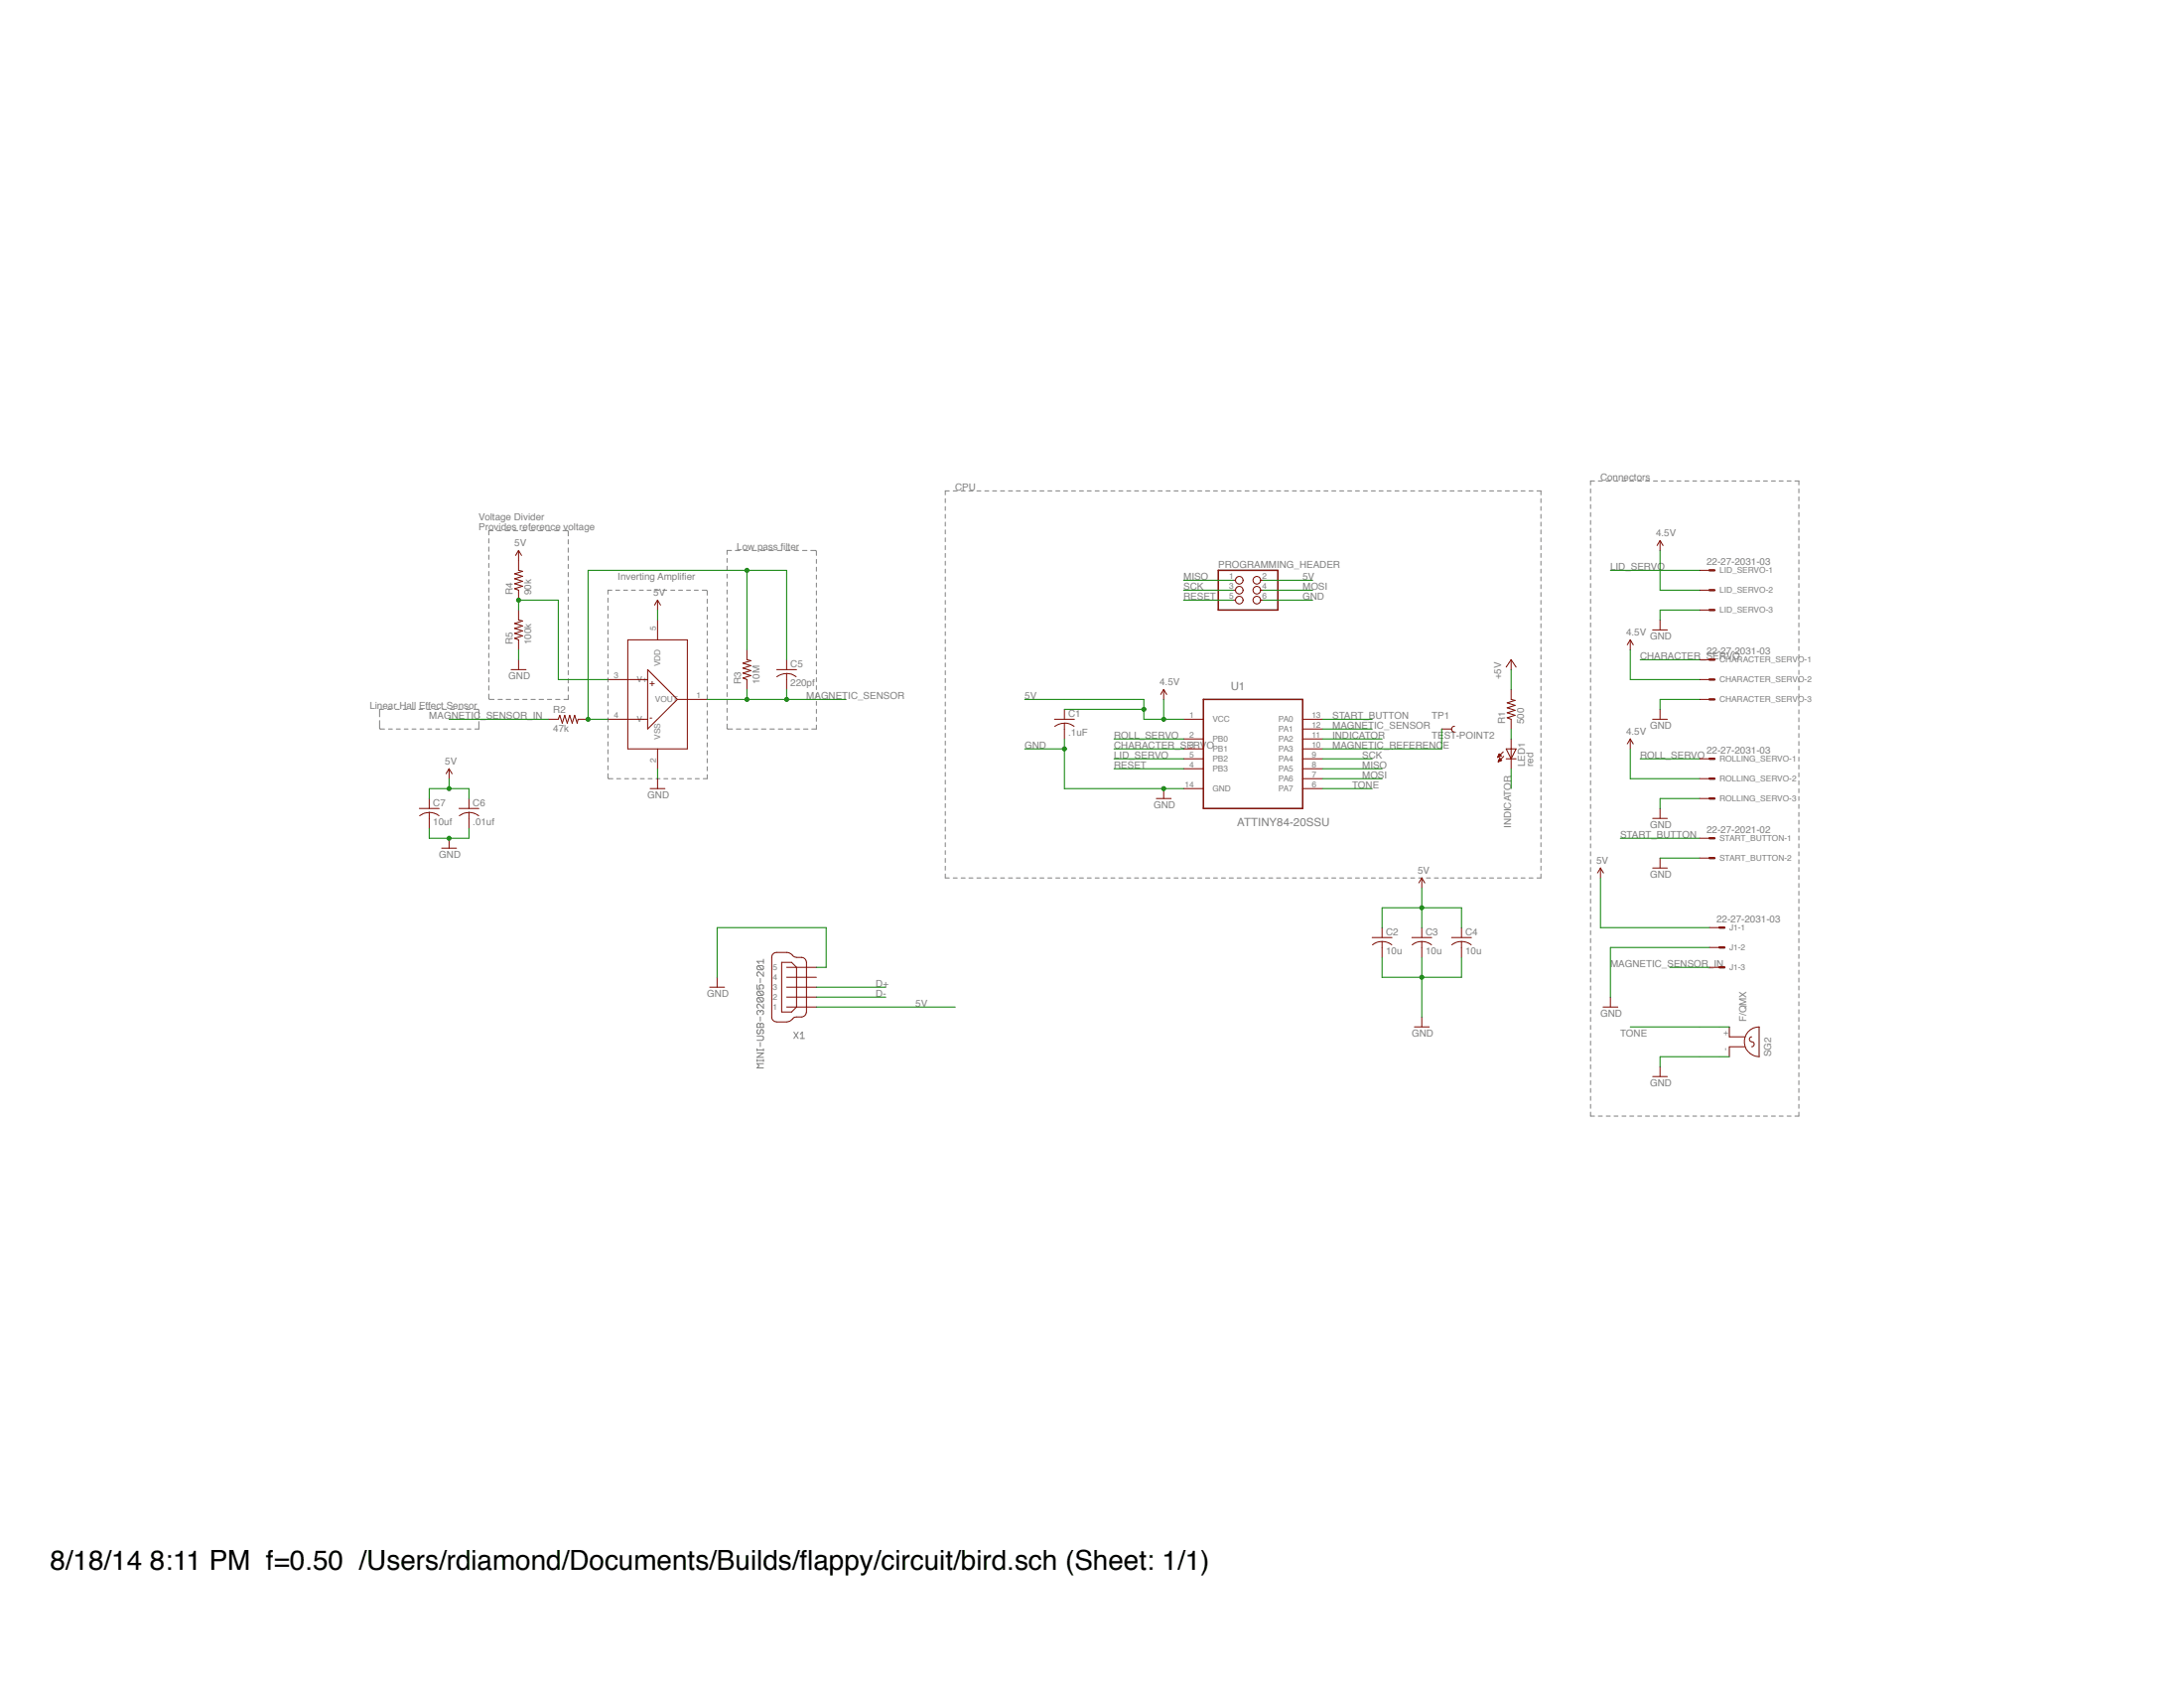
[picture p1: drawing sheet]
<svg xmlns="http://www.w3.org/2000/svg" width="279mm" height="216mm" viewBox="0 0 279 216" stroke-linecap="round" stroke-linejoin="round" font-family="sans-serif">
<g fill="none" stroke="#808080" stroke-width=".13">
<path d="M62.5 68.9v.6M62.5 70v.5M62.5 71v.5M62.5 72.1v.5M62.5 73.1v.5M62.5 74.1v.6M62.5 75.2v.5M62.5 76.2v.6M62.5 77.3v.5M62.5 78.3v.6M62.5 79.4v.5M63.1 67.9h-.6v.5"/>
<path d="M63.6 67.9h.5M64.6 67.9h.6M65.7 67.9h.5M66.7 67.9h.6M67.8 67.9h.6M68.8 67.9h.6M69.9 67.9h.5M71 67.9h.5M72 67.9h.6l.1 .6M72.7 69v.6M72.7 70.1v.5M72.7 71.1v.6"/>
<path d="M72.7 72.2v.5M72.7 73.2v.6M72.7 74.3v.5M72.7 75.3v.6M72.7 76.4v.5M72.7 77.4v.5M72.7 78.4v.6M72.7 79.5v.5M77.8 76.5v.5M77.8 77.5v.5M77.8 78.6v.5M77.8 79.6v.5"/>
<path d="M78.3 75.5h-.5v.5M78.8 75.5h.5M79.8 75.5h.5M80.8 75.5h.5M81.8 75.5h.5M82.8 75.5h.5M83.8 75.5h.5M84.8 75.5h.5M85.8 75.5h.5M86.8 75.5h.5M87.8 75.5h.5M88.8 75.5h.5"/>
<path d="M89.8 75.5h.6l.1 .6M90.5 76.6v.6M90.5 77.6v.6M90.5 78.7v.5M90.5 79.7v.5M93 71.4v.5M93 72.4v.5M93 73.4v.5M93 74.4v.6M93 75.5v.5M93 76.5v.5M93 77.5v.5"/>
<path d="M93 78.5v.5M93 79.5v.5M93.6 70.4h-.6v.5M94.1 70.4h.5M95.1 70.4h.6M96.2 70.4h.6M97.3 70.4h.6M98.4 70.4h.5M99.4 70.4h.6M100.5 70.4h.6M101.6 70.4h.6M102.7 70.4h.5"/>
<path d="M103.7 70.4h.7v.6M104.4 71.5v.6M104.4 72.5v.6M104.4 73.6v.5M104.4 74.6v.5M104.4 75.6v.5M104.4 76.6v.5M104.4 77.6v.5M104.4 78.6v.5M104.4 79.6v.5M120.9 63.8v.5M120.9 64.8v.5"/>
<path d="M120.9 65.8v.5M120.9 66.8v.5M120.9 67.8v.5M120.9 68.8v.5M120.9 69.8v.5M120.9 70.8v.5M120.9 71.8v.5M120.9 72.8v.5M120.9 73.8v.5M120.9 74.8v.5M120.9 75.8v.5M120.9 76.8v.5"/>
<path d="M120.9 77.8v.5M120.9 78.8v.5M120.9 79.8v.5M121.4 62.8h-.5v.5M121.9 62.8h.6M123 62.8h.5M124 62.8h.5M125 62.8h.5M126 62.8h.5M127 62.8h.5M128 62.8h.5M129 62.8h.5"/>
<path d="M130 62.8h.5M131 62.8h.5M132 62.8h.6M133 62.8h.5M134.1 62.8h.5M135.1 62.8h.5M136.1 62.8h.5M137.1 62.8h.5M138.1 62.8h.5M139.1 62.8h.5M140.1 62.8h.5M141.1 62.8h.5"/>
<path d="M142.1 62.8h.5M143.1 62.8h.5M144.2 62.8h.5M145.1 62.8h.6M146.2 62.8h.5M147.2 62.8h.5M148.2 62.8h.5M149.2 62.8h.5M150.2 62.8h.5M151.2 62.8h.5M152.2 62.8h.5M153.2 62.8h.5"/>
<path d="M154.2 62.8h.6M155.2 62.8h.5M156.3 62.8h.5M157.3 62.8h.5M158.3 62.8h.5M159.3 62.8h.5M160.3 62.8h.5M161.3 62.8h.5M162.3 62.8h.5M163.3 62.8h.5M164.3 62.8h.5M165.3 62.8h.5"/>
<path d="M166.3 62.8h.6M167.3 62.8h.6M168.4 62.8h.5M169.4 62.8h.5M170.4 62.8h.5M171.4 62.8h.5M172.4 62.8h.5M173.4 62.8h.5M174.4 62.8h.5M175.4 62.8h.5M176.4 62.8h.5M177.4 62.8h.6"/>
<path d="M178.5 62.8h.5M179.5 62.8h.5M180.5 62.8h.5M181.5 62.8h.5M182.5 62.8h.5M183.5 62.8h.5M184.5 62.8h.5M185.5 62.8h.5M186.5 62.8h.5M187.5 62.8h.5M188.5 62.8h.5M189.6 62.8h.5"/>
<path d="M190.6 62.8h.5M191.6 62.8h.5M192.6 62.8h.5M193.6 62.8h.5M194.6 62.8h.5M195.6 62.8h.5M196.6 62.8h.5v.5M197.1 63.8v.5M197.1 64.8v.5M197.1 65.8v.5M197.1 66.8v.5M197.1 67.8v.5"/>
<path d="M197.1 68.8v.5M197.1 69.8v.5M197.1 70.8v.5M197.1 71.8v.5M197.1 72.8v.5M197.1 73.8v.5M197.1 74.8v.5M197.1 75.8v.5M197.1 76.8v.5M197.1 77.8v.5M197.1 78.8v.5M197.1 79.8v.5"/>
<path d="M203.5 62.5v.5M203.5 63.5v.6M203.5 64.5v.6M203.5 65.6v.5M203.5 66.6v.5M203.5 67.6v.5M203.5 68.6v.5M203.5 69.6v.5M203.5 70.6v.5M203.5 71.6v.5M203.5 72.6v.5M203.5 73.6v.5"/>
<path d="M203.5 74.6v.5M203.5 75.7v.5M203.5 76.6v.6M203.5 77.7v.5M203.5 78.7v.5M203.5 79.7v.5M204 61.5h-.5v.5M204.5 61.5h.5M205.5 61.5h.5M206.5 61.5h.5M207.5 61.5h.5M208.5 61.5h.5"/>
<path d="M209.5 61.5h.5M210.5 61.5h.5M211.5 61.5h.5M212.5 61.5h.5M213.5 61.5h.5M214.5 61.5h.5M215.5 61.5h.6M216.6 61.5h.4M217.6 61.5h.5M218.6 61.5h.5M219.6 61.5h.5M220.6 61.5h.5"/>
<path d="M221.6 61.5h.5M222.6 61.5h.5M223.6 61.5h.5M224.6 61.5h.5M225.6 61.5h.5M226.6 61.5h.5M227.6 61.5h.5M228.6 61.5h.5M229.6 61.5h.5v.5M230.1 62.5v.5M230.1 63.5v.6M230.1 64.5v.6"/>
<path d="M230.1 65.6v.5M230.1 66.6v.5M230.1 67.6v.5M230.1 68.6v.5M230.1 69.6v.5M230.1 70.6v.5M230.1 71.6v.5M230.1 72.6v.5M230.1 73.6v.5M230.1 74.6v.5M230.1 75.7v.5M230.1 76.6v.6"/>
<path d="M230.1 77.7v.5M230.1 78.7v.5M230.1 79.7v.5M48.6 92.2v1h.6M49.1 90.7h-.5v1M49.6 90.7h.5M49.7 93.2h.5M50.6 90.7h.5M50.7 93.2h.5M51.6 90.7h.5M51.7 93.2h.5M52.6 90.7h.5"/>
<path d="M52.7 93.2h.5M53.6 90.7h.5M53.7 93.2h.5M54.6 90.7h.5M54.7 93.2h.5M55.6 90.7h.5M55.7 93.2h.5M56.6 90.7h.5M56.7 93.2h.5M57.6 90.7h.5M57.7 93.2h.5M58.6 90.7h.5"/>
<path d="M58.7 93.2h.6M59.6 90.7h.5M59.8 93.2h.4M60.6 90.7l.6 .1 .1 1M61.3 92.3v.9h-.5M62.5 88.8l.1 .6 .6 .1M62.5 80.4v.5M62.5 81.5v.5M62.5 82.5v.5M62.5 83.6v.5M62.5 84.6v.5M62.5 85.6v.6"/>
<path d="M62.5 86.7v.5M62.5 87.7v.6M63.7 89.5h.6M64.8 89.5h.5M65.8 89.5h.6M66.9 89.5h.5M67.9 89.5h.6M69 89.5h.5M70 89.5h.6M71.1 89.5h.5M72.7 80.5v.6M72.7 81.6v.5"/>
<path d="M72.7 82.6v.6M72.7 83.7v.5M72.7 84.7v.6M72.7 85.8v.5M72.7 86.8v.6M72.7 87.8v.6M72.7 88.9v.6h-.6M77.8 99v.6h.6M77.8 80.6v.5M77.8 81.6v.5M77.8 82.6v.5M77.8 83.7v.5"/>
<path d="M77.8 84.7v.5M77.8 85.7v.5M77.8 86.7v.5M77.8 87.7v.5M77.8 88.8v.5M77.8 89.8v.5M77.8 90.8v.5M77.8 91.8v.5M77.8 92.8v.6M77.8 93.9v.5M77.8 94.9v.5M77.8 95.9v.5"/>
<path d="M77.8 96.9v.5M77.8 97.9v.6M78.9 99.6h.5M79.9 99.6h.5M80.9 99.6h.5M81.9 99.6h.5M82.9 99.6h.5M83.9 99.6h.5M84.9 99.6h.5M85.9 99.6h.5M86.9 99.6h.5M88 99.6h.5"/>
<path d="M88.9 99.6h.6M90.5 80.7v.5M90.5 81.7v.6M90.5 82.7v.6M90.5 83.8v.5M90.5 84.8v.5M90.5 85.8v.5M90.5 86.8v.6M90.5 87.8v.6M90.5 88.9v.5M90.5 89.9v.5M90.5 90.9v.5"/>
<path d="M90.5 91.9v.6M90.5 92.9v.6M90.5 94v.5M90.5 95v.5M90.5 96v.5M90.5 97v.6M90.5 98.1v.5M90.5 99.1v.5h-.5M93 92.6v.6h.7M93 80.5v.5M93 81.5v.5M93 82.5v.5"/>
<path d="M93 83.5v.5M93 84.5v.6M93 85.6v.5M93 86.6v.5M93 87.6v.5M93 88.6v.5M93 89.6v.5M93 90.6v.5M93 91.6v.5M94.2 93.2h.6M95.3 93.2h.5M96.4 93.2h.5"/>
<path d="M97.4 93.2h.6M98.5 93.2h.6M99.6 93.2h.5M100.6 93.2h.6M101.7 93.2h.6M102.8 93.2h.6M104.4 80.6v.5M104.4 81.6v.6M104.4 82.6v.5M104.4 83.7v.5M104.4 84.7v.5M104.4 85.7v.5"/>
<path d="M104.4 86.7v.5M104.4 87.7v.5M104.4 88.7v.5M104.4 89.7v.5M104.4 90.7v.5M104.4 91.7v.5M104.4 92.7v.5h-.6M120.9 80.8v.5M120.9 81.8v.5M120.9 82.8v.5M120.9 83.8v.5M120.9 84.8v.5"/>
<path d="M120.9 85.8v.5M120.9 86.8v.5M120.9 87.8v.5M120.9 88.8v.5M120.9 89.8v.5M120.9 90.8v.5M120.9 91.8v.5M120.9 92.8v.5M120.9 93.8v.5M120.9 94.8v.5M120.9 95.8v.5M120.9 96.8v.5"/>
<path d="M120.9 97.8v.5M120.9 98.8v.5M120.9 99.8v.5M197.1 80.8v.5M197.1 81.8v.5M197.1 82.8v.5M197.1 83.8v.5M197.1 84.8v.5M197.1 85.8v.5M197.1 86.8v.5M197.1 87.8v.5M197.1 88.8v.5"/>
<path d="M197.1 89.8v.5M197.1 90.8v.5M197.1 91.8v.5M197.1 92.8v.5M197.1 93.8v.5M197.1 94.8v.5M197.1 95.8v.5M197.1 96.8v.5M197.1 97.8v.5M197.1 98.8v.5M197.1 99.8v.5M203.5 80.7v.5"/>
<path d="M203.5 81.7v.5M203.5 82.7v.5M203.5 83.7v.5M203.5 84.7v.5M203.5 85.7v.6M203.5 86.7v.6M203.5 87.8v.5M203.5 88.8v.5M203.5 89.8v.5M203.5 90.8v.5M203.5 91.8v.5M203.5 92.8v.5"/>
<path d="M203.5 93.8v.5M203.5 94.8v.5M203.5 95.8v.5M203.5 96.8v.6M203.5 97.9v.5M203.5 98.9v.5M203.5 99.9v.5M230.1 80.7v.5M230.1 81.7v.5M230.1 82.7v.5M230.1 83.7v.5M230.1 84.7v.5"/>
<path d="M230.1 85.7v.6M230.1 86.7v.6M230.1 87.8v.5M230.1 88.8v.5M230.1 89.8v.5M230.1 90.8v.5M230.1 91.8v.5M230.1 92.8v.5M230.1 93.8v.5M230.1 94.8v.5M230.1 95.8v.5M230.1 96.8v.6"/>
<path d="M230.1 97.9v.5M230.1 98.9v.5M230.1 99.9v.5M120.9 111.8v.5h.5M120.9 100.8v.5M120.9 101.8v.5M120.9 102.8v.5M120.9 103.8v.5M120.9 104.8v.5M120.9 105.8v.5M120.9 106.8v.5M120.9 107.8v.5"/>
<path d="M120.9 108.8v.5M120.9 109.8v.5M120.9 110.8v.5M121.9 112.3h.6M123 112.3h.5M124 112.3h.5M125 112.3h.5M126 112.3h.5M127 112.3h.5M128 112.3h.5M129 112.3h.5M130 112.3h.5"/>
<path d="M131 112.3h.5M132 112.3h.6M133 112.3h.5M134.1 112.3h.5M135.1 112.3h.5M136.1 112.3h.5M137.1 112.3h.5M138.1 112.3h.5M139.1 112.3h.5M140.1 112.3h.5M141.1 112.3h.5M142.1 112.3h.5"/>
<path d="M143.1 112.3h.5M144.2 112.3h.5M145.1 112.3h.6M146.2 112.3h.5M147.2 112.3h.5M148.2 112.3h.5M149.2 112.3h.5M150.2 112.3h.5M151.2 112.3h.5M152.2 112.3h.5M153.2 112.3h.5M154.2 112.3h.6"/>
<path d="M155.2 112.3h.5M156.3 112.3h.5M157.3 112.3h.5M158.3 112.3h.5M159.3 112.3h.5M160.3 112.3h.5M161.3 112.3h.5M162.3 112.3h.5M163.3 112.3h.5M164.3 112.3h.5M165.3 112.3h.5M166.3 112.3h.6"/>
<path d="M167.3 112.3h.6M168.4 112.3h.5M169.4 112.3h.5M170.4 112.3h.5M171.4 112.3h.5M172.4 112.3h.5M173.4 112.3h.5M174.4 112.3h.5M175.4 112.3h.5M176.4 112.3h.5M177.4 112.3h.6M178.5 112.3h.5"/>
<path d="M179.5 112.3h.5M180.5 112.3h.5M181.5 112.3h.5M182.5 112.3h.5M183.5 112.3h.5M184.5 112.3h.5M185.5 112.3h.5M186.5 112.3h.5M187.5 112.3h.5M188.5 112.3h.5M189.6 112.3h.5M190.6 112.3h.5"/>
<path d="M191.6 112.3h.5M192.6 112.3h.5M193.6 112.3h.5M194.6 112.3h.5M195.6 112.3h.5M197.1 100.8v.5M197.1 101.8v.5M197.1 102.8v.5M197.1 103.8v.5M197.1 104.8v.5M197.1 105.8v.5M197.1 106.8v.5"/>
<path d="M197.1 107.8v.5M197.1 108.8v.5M197.1 109.8v.5M197.1 110.8v.5M197.1 111.8v.5h-.5M203.5 100.9v.5M203.5 101.9v.5M203.5 102.9v.5M203.5 103.9v.5M203.5 104.9v.5M203.5 105.9v.5M203.5 106.9v.5"/>
<path d="M203.5 107.9v.5M203.5 109v.5M203.5 110v.5M203.5 111v.5M203.5 112v.5M203.5 113v.5M203.5 114v.5M203.5 115v.5M203.5 116v.5M203.5 117v.5M203.5 118v.5M203.5 119v.6"/>
<path d="M230.1 100.9v.5M230.1 101.9v.5M230.1 102.9v.5M230.1 103.9v.5M230.1 104.9v.5M230.1 105.9v.5M230.1 106.9v.5M230.1 107.9v.5M230.1 109v.5M230.1 110v.5M230.1 111v.5M230.1 112v.5"/>
<path d="M230.1 113v.5M230.1 114v.5M230.1 115v.5M230.1 116v.5M230.1 117v.5M230.1 118v.5M230.1 119v.6M96.8 126v.5h.5l-.2-.3v-.1l.2-.1h.2l.2 .1v.3l-.2 .1M96.8 131l.2-.1 .3 .1 .2-.1 .2 .1v.4h-.9zM96.8 132.5h.7l.2 .1v.3l-.2 .2h-.7M96.8 135.6h.9M96.8 134.1v.3"/>
<path d="M96.8 135.5v.3M96.8 134.7h.9l-.9 .5h.9M96.8 134.3h.9M97 123.5h.5l.2 .1v.3l-.2 .1M97 126.8h.5l.2 .1v.3l-.2 .1M97 127.6h.5l.2 .1v.3l-.2 .1M97 131.7l-.2 .1v.3l.3 .1 .2-.1v-.3l.1-.1h.1l.2 .1v.3l-.2 .1M97 123.5l-.2 .1v.3l.2 .1h.5M97 126.8l-.2 .1v.3l.2 .1h.5M97 127.6l-.2 .1v.3l.2 .1h.5M97 127.6l.5 .5M97 126.8l.5 .5"/>
<path d="M97 123.5l.5 .5M97.3 129.4l.1-.2 .3 .2v.3l-.2 .1M97.3 129.4l-.2-.2-.3 .2v.3l.2 .1M97.3 125.1v.6M97.3 129.4v.1M97.3 130.1v.5M97.3 131v.4M97.3 133.3v.6M97.7 136h-.9l.3 .3-.3 .3h.9M97.7 122.7v.5M97.7 124.3v.6l-.6-.6-.3 .2v.2l.2 .2M97.7 128.4v.6l-.6-.6-.3 .2v.2l.2 .2"/>
<path d="M97.7 134.1v.3M97.7 135.5v.3M97.7 123h-.9l.3 .2M101.6 132l.5 .8M102.1 132l-.5 .8M102.4 132.3l.2-.3v.8M102.4 132.8h.5M203.5 120v.6M203.5 121.1v.5M203.5 122.1v.5M203.5 123.1v.5M203.5 124.1v.5"/>
<path d="M203.5 125.1v.5M203.5 126.1v.5M203.5 127.1v.5M203.5 128.1v.5M203.5 129.1v.6M203.5 130.1v.5M203.5 131.2v.5M203.5 132.2v.5M203.5 133.2v.5M203.5 134.2v.5M203.5 135.2v.5M203.5 136.2v.5"/>
<path d="M203.5 137.2v.5M203.5 138.2v.5M203.5 139.2v.5M230.1 120v.6M230.1 121.1v.5M230.1 122.1v.5M230.1 123.1v.5M230.1 124.1v.5M230.1 125.1v.5M230.1 126.1v.5M230.1 127.1v.5M230.1 128.1v.5"/>
<path d="M230.1 129.1v.6M230.1 130.1v.5M230.1 131.2v.5M230.1 132.2v.5M230.1 133.2v.5M230.1 134.2v.5M230.1 135.2v.5M230.1 136.2v.5M230.1 137.2v.5M230.1 138.2v.5M230.1 139.2v.5M203.5 142.2v.6h.5"/>
<path d="M203.5 140.2v.5M203.5 141.3v.5M204.5 142.8h.5M205.5 142.8h.5M206.5 142.8h.5M207.5 142.8h.5M208.5 142.8h.5M209.5 142.8h.5M210.5 142.8h.5M211.5 142.8h.5M212.5 142.8h.5M213.5 142.8h.5"/>
<path d="M214.5 142.8h.5M215.5 142.8h.6M216.6 142.8h.4M217.6 142.8h.5M218.6 142.8h.5M219.6 142.8h.5M220.6 142.8h.5M221.6 142.8h.5M222.6 142.8h.5M223.6 142.8h.5M224.6 142.8h.5M225.6 142.8h.5"/>
<path d="M226.6 142.8h.5M227.6 142.8h.5M228.6 142.8h.5M230.1 140.2v.5M230.1 141.3v.5M230.1 142.2v.6h-.5"/>
</g>
<g fill="none" stroke="#810900" stroke-width=".13">
<path d="M66.3 70.4v2.5l.5 .2-1 .3 1 .3-1 .3 1 .3-1 .4 1 .3-1 .3 .5 .2v1.3M66.3 78v1.3l.5 .1-1 .3 1 .4-1 .3 1 .3-1 .3 1 .3-1 .3 .5 .2v1.3M66.3 70.4l.4 .6M66.3 70.4l-.3 .6M84.1 76.8v1.2M84.1 79.3v2.5M84.1 76.8l.4 .6M84.1 76.8l-.4 .6M157.8 75.5h.2M157.8 74.2h.2M157.8 76.8h.2M161.3 75.5h.3"/>
<path d="M161.3 74.2h.3M161.3 76.8h.3M212.4 69.1v1.3M212.4 79.3v1.3M212.4 69.1l.4 .7M212.4 69.1l-.4 .7M217.4 72.9h1.3M217.4 75.5h1.3M217.4 78h1.3M57.5 98.3l.3 .7M57.5 98.3l-.4 .7M57.5 98.3v1.3"/>
<path d="M65.4 85.6h1.9M66.3 84.4v1.2M70.2 92h1.2l.2-.5 .3 1 .3-1 .4 1 .3-1 .3 1 .3-1 .3 1 .2-.5h1.2M77.8 92h5.1M77.8 86.9h5.1M80.3 81.8h7.6v14h-7.6zM82.9 85.6l3.8 3.9-3.8 3.7zM84.1 95.8v2.5M84.1 99.6v1.3M86.7 89.5h3.8M95.6 83.1v1.3l.5 .1-1.1 .3 1.1 .3-1.1 .4 1.1 .3-1.1 .3 1.1 .3-1.1 .3 .6 .2v1.3M99.4 85.6h2.5"/>
<path d="M99.4 86.6a2.19 2.19 0 0 1 1.2-.4v2M100.6 86.1a1.91 1.91 0 0 1 1.3 .5M100.6 84.4v1.2M134.9 92h2.5M134.9 92.9a2.06 2.06 0 0 1 1.3-.4v2M136.2 92.5a2.02 2.02 0 0 1 1.2 .4M136.2 90.7v1.3M148.9 88.2l.4 .6M148.9 88.2l-.4 .6M148.9 88.2v1.3M151.4 92h2.6M151.4 94.5h2.6"/>
<path d="M151.4 95.8h2.6M151.4 97.1h2.6M151.4 98.3h2.6M166.7 92h2.5M166.7 94.5h2.5M166.7 95.8h2.5M166.7 97.1h2.5M166.7 98.3h2.5M166.7 93.2h2.5M166.7 99.6h2.5M184.4 93.2h1.3M186.1 92.9a.37 .37 0 0 0-.4 .4 .37 .37 0 0 0 .4 .3"/>
<path d="M191.6 96.9h.1M191.6 96.8h.1M191.6 96.8h.2M191.6 96.7h.3M191.7 96.7h.3M191.7 97.4h.1M191.7 97.4h.2M191.7 96.6h.3M191.7 97.3h.3M191.7 96.6h.2M191.7 97.3h.4M191.8 96.5h.1"/>
<path d="M191.8 97.2h.3M191.8 97.2h.2M191.8 96.4l.3 .3-.5 .2zM191.8 97.1h.2M191.8 97.1h.1M191.9 97l.2 .2-.4 .2zM191.9 97h.1M192.3 96.2l-.7 .7M192.4 96.7l-.7 .7M192.7 95.8h1.3l-.7 1.3zM192.7 97.1h1.3M193.3 84.4v1.2"/>
<path d="M193.3 88.2v1.3l.5 .1-1 .3 1 .3-1 .3 1 .4-1 .3 1 .3-1 .3 .5 .2v1.2M193.3 94.5v3.8M193.3 84.4l.7 .9M193.3 84.4l-.6 .9M208.6 81.8l.3 .7M208.6 81.8l-.4 .7M208.6 81.8v1.3M208.6 94.5v1.3M208.6 94.5l.3 .6M208.6 94.5l-.4 .6M211.4 92h1.9M211.4 80.6h1.9"/>
<path d="M212.4 90.7v1.3M217.4 97.1h1.3M217.4 99.6h1.3M217.4 84.4h1.3M217.4 86.9h1.3M217.4 89.5h1.3M53.6 103.4h2.6M54.9 103.9a2.02 2.02 0 0 1 1.3 .4M54.9 103.9a1.91 1.91 0 0 0-1.2 .4M54.9 102.1v1.3M54.9 103.9v2M56.5 108.5h1.9"/>
<path d="M57.5 107.2v1.3M58.7 103.4h2.6M60 103.9a2.02 2.02 0 0 1 1.2 .4M60 103.9a1.91 1.91 0 0 0-1.2 .4M60 102.1v1.3M60 103.9v2M83.2 100.9h1.9M147.9 102.1h1.9M148.9 100.9v1.2M151.4 100.9h2.6M166.7 100.9h2.5M175.5 119.9h2.6"/>
<path d="M176.8 118.6v1.3M180.6 119.9h2.6M181.9 112.3v1.3M181.9 118.6v1.3M181.9 112.3l.4 .6M181.9 112.3l-.4 .6M185.7 119.9h2.5M187 118.6v1.3M204.8 111l.3 .7M204.8 111l-.4 .7M204.8 111v1.3M211.4 104.7h1.9"/>
<path d="M211.4 111h1.9M212.4 103.4v1.3M212.4 109.8v1.2M217.4 102.1h1.3M217.4 107.2h1.3M217.4 109.8h1.3M218.7 118.6h1.3M90.8 126.3h1.9M91.7 125v1.3M98.8 122.1l.3-.3h1.7l.9 .6 .8 .1a.67 .67 0 0 1 .7 .6v6.3a.67 .67 0 0 1-.7 .7h-.6a1.11 1.11 0 0 0-.8 .5l-.5 .1h-1.2a.63 .63 0 0 1-.7-.6v-7.6zM100 123.1h1.3l.6 .6v5.1l-.6 .6h-1.3zM100.6 123.7h3.8"/>
<path d="M100.6 128.8h3.8M100.6 127.5h3.8M100.6 126.3h3.8M100.6 125h3.8M176.8 120.4a2.02 2.02 0 0 1 1.3 .4M176.8 120.4a1.91 1.91 0 0 0-1.2 .4M176.8 120.4v2.1M180.9 131.3h1.9M181.9 120.4a2.02 2.02 0 0 1 1.2 .4M181.9 120.4a1.91 1.91 0 0 0-1.2 .4M181.9 120.4v2.1M181.9 130.1v1.2"/>
<path d="M187 120.4a2.02 2.02 0 0 1 1.2 .4M187 120.4a2.02 2.02 0 0 0-1.3 .4M187 120.4v2.1M205.1 128.8h1.9M206 127.5v1.3M211.4 137.7h1.9M212.4 136.4v1.3M218.7 121.2h1.3M218.7 123.7h1.3M221.2 131.3v1.3h2M223.2 133.9h-2v1.3M223.7 132a1.79 1.79 0 0 1 1.3-.7v3.9a1.9 1.9 0 0 1-1.7-1.2 1.9 1.9 0 0 1 .4-2z"/>
<path d="M224.1 132.6a.34 .34 0 0 0-.3 .4 .34 .34 0 0 0 .4 .3 .32 .32 0 0 1 .2 .3 .32 .32 0 0 1-.3 .3"/>
<circle cx="158.5" cy="74.2" r=".49"/>
<circle cx="158.5" cy="76.8" r=".49"/>
<circle cx="158.5" cy="75.5" r=".49"/>
<circle cx="160.8" cy="76.8" r=".49"/>
<circle cx="160.8" cy="74.2" r=".49"/>
<circle cx="160.8" cy="75.5" r=".49"/>
</g>
<path d="M155.9 72.9h7.6v5.1h-7.6zM154 89.5h12.7v13.9h-12.7z" fill="none" stroke="#810900" stroke-width=".19"/>
<g fill="none" stroke="#810900" stroke-width=".3">
<path d="M218.7 72.9h.6M218.7 75.5h.6M218.7 78h.6M218.7 84.4h.6M218.7 86.9h.6M218.7 89.5h.6M218.7 97.1h.6M218.7 99.6h.6M218.7 102.1h.6M218.7 107.2h.6M218.7 109.8h.6M220 118.6h.6"/>
<path d="M220 121.2h.6M220 123.7h.6"/>
</g>
<path d="M146.3 89.5v2.5h5.1M148.9 89.5v2.5" fill="none" stroke="#067f00" stroke-width=".13"/>
<circle cx="148.9" cy="92" r=".25" fill="#067f00"/>
<g fill="none" stroke="#067f00" stroke-width=".13">
<path d="M136.2 90.7h10.1"/>
<circle cx="148.9" cy="92" r=".25"/>
</g>
<circle cx="146.3" cy="90.7" r=".25" fill="#067f00"/>
<g fill="none" stroke="#067f00" stroke-width=".13">
<path d="M161.6 74.2h6.3M212.4 70.4v5.1h5M131.1 89.5h15.2M193.3 85.6v2.6M208.6 95.8v3.8h8.8M208.6 83.1v3.8h8.8M176.8 118.6v-2.5h10.2v2.5M181.9 116.1v2.5M204.8 112.3v6.3h13.9"/>
<circle cx="146.3" cy="90.7" r=".25"/>
</g>
<circle cx="181.9" cy="116.1" r=".25" fill="#067f00"/>
<g fill="none" stroke="#067f00" stroke-width=".13">
<path d="M84.1 78v1.3M57.5 99.6v1.3M54.9 102.1v-1.2h5.1v1.2M181.9 113.6v2.5"/>
<circle cx="181.9" cy="116.1" r=".25"/>
</g>
<circle cx="57.4" cy="100.9" r=".25" fill="#067f00"/>
<g fill="none" stroke="#067f00" stroke-width=".13">
<path d="M131.1 95.8h5.1M136.2 94.5v6.4M104.4 128.8h17.8"/>
<circle cx="57.5" cy="100.9" r=".25"/>
</g>
<circle cx="136.2" cy="95.8" r=".25" fill="#067f00"/>
<g fill="none" stroke="#067f00" stroke-width=".13">
<path d="M136.2 100.9h15.2"/>
<circle cx="136.2" cy="95.8" r=".25"/>
</g>
<circle cx="148.9" cy="100.9" r=".25" fill="#067f00"/>
<g fill="none" stroke="#067f00" stroke-width=".13">
<path d="M161.6 76.8h6.3M217.4 78h-5v1.3M217.4 89.5h-5v1.2M212.4 109.8h5M217.4 102.1h-5v1.3M176.8 122.5v2.5h10.2v-2.5M181.9 122.5v2.5M218.7 121.2h-12.7v6.3M221.2 135.2h-8.8v1.2"/>
<circle cx="148.9" cy="100.9" r=".25"/>
</g>
<circle cx="181.9" cy="125" r=".25" fill="#067f00"/>
<g fill="none" stroke="#067f00" stroke-width=".13">
<path d="M84.1 98.3v1.3M54.9 105.9v1.3h5.1v-1.3M181.9 125v5.1"/>
<circle cx="181.9" cy="125" r=".25"/>
</g>
<circle cx="57.4" cy="107.2" r=".25" fill="#067f00"/>
<g fill="none" stroke="#067f00" stroke-width=".13">
<path d="M66.3 83.1v1.3M95.6 88.2v1.3h-5.1M169.2 92h6.3M169.2 93.2h6.3M169.2 100.9h6.3M207.3 107.2h10.1M104.4 123.7h1.3v-5.1h-14v6.4M208.6 131.3h12.6"/>
<circle cx="57.5" cy="107.2" r=".25"/>
</g>
<circle cx="95.5" cy="89.5" r=".25" fill="#067f00"/>
<g fill="none" stroke="#067f00" stroke-width=".13">
<path d="M95.6 89.5h12.6M100.6 88.2v1.3"/>
<circle cx="95.6" cy="89.5" r=".25"/>
</g>
<circle cx="100.6" cy="89.5" r=".25" fill="#067f00"/>
<g fill="none" stroke="#067f00" stroke-width=".13">
<path d="M151.4 74.2h6.4M151.4 75.5h6.4M151.4 76.8h6.4M161.6 75.5h6.3M206 72.9h11.4M95.6 83.1v-10.2h-20.4v19.1h2.6M142.5 98.3h8.9M142.5 97.1h8.9M142.5 94.5h8.9M142.5 95.8h8.9M169.2 98.3h7.6M169.2 97.1h6.3"/>
<path d="M169.2 94.5h7.6M169.2 99.6h7.6M184.4 93.2v2.6h-15.2M193.3 93.2v1.3M193.3 98.3v2.6M209.8 97.1h7.6M209.8 84.4h7.6"/>
<circle cx="100.6" cy="89.5" r=".25"/>
</g>
<circle cx="75.2" cy="92" r=".25" fill="#067f00"/>
<g fill="none" stroke="#067f00" stroke-width=".13">
<path d="M95.6 72.9h5v11.5"/>
<circle cx="75.2" cy="92" r=".25"/>
</g>
<circle cx="95.5" cy="72.9" r=".25" fill="#067f00"/>
<g fill="none" stroke="#067f00" stroke-width=".13">
<path d="M66.3 78v-1.2h5.1v10.1h6.4"/>
<circle cx="95.6" cy="72.9" r=".25"/>
</g>
<circle cx="66.3" cy="76.8" r=".25" fill="#067f00"/>
<g fill="none" stroke="#067f00" stroke-width=".13">
<path d="M57.5 92h12.7M104.4 127.5h8.9M104.4 126.3h8.9M213.6 123.7h5.1"/>
<circle cx="66.3" cy="76.8" r=".25"/>
</g>
<g font-size="3.5">
<text x="6.4" y="200.8">8/18/14 8:11 PM f=0.50 /Users/rdiamond/Documents/Builds/f</text>
<text x="102.3" y="200.8">lappy/circuit/bird.sch (Sheet: 1/1)</text>
</g>
<g font-size="1.5" fill="#808080">
<text x="157.4" y="88.3">U1</text>
<text x="158.3" y="105.6">ATTINY84-20SSU</text>
</g>
<g font-size="1.2" fill="#808080">
<text x="122.2" y="62.8">CPU</text>
<text x="204.7" y="61.5">Connectors</text>
<text x="61.3" y="66.5">Voltage Divider</text>
<text x="61.3" y="67.9">Provides reference voltage</text>
<text x="65.8" y="69.9">5V</text>
<text x="94.3" y="70.4">Low pass f</text>
<text x="99.9" y="70.4">ilter</text>
<text x="211.8" y="68.6">4.5V</text>
<text x="65.6" y="76.1" transform="rotate(-90 65.6 76.1)">R4</text>
<text x="68" y="76.1" transform="rotate(-90 68 76.1)">90k</text>
<text x="79" y="74.2">Inverting Amplif</text>
<text x="83.6" y="76.2">5V</text>
<text x="87.2" y="74.2">ier</text>
<text x="151.4" y="74.2">MISO</text>
<text x="151.4" y="75.5">SCK</text>
<text x="151.4" y="76.7">RESET</text>
<text x="155.9" y="72.6">PROGRAMMING_HEADER</text>
<text x="166.6" y="74.2">5V</text>
<text x="166.6" y="76.7">GND</text>
<text x="166.6" y="75.5">MOSI</text>
<text x="206" y="72.9">LID_SERVO</text>
<text x="218.3" y="72.2">22-27-2031-03</text>
<text x="65.6" y="82.5" transform="rotate(-90 65.6 82.5)">R5</text>
<text x="68" y="82.5" transform="rotate(-90 68 82.5)">100k</text>
<text x="208" y="81.3">4.5V</text>
<text x="211.1" y="81.8">GND</text>
<text x="218.3" y="83.7">22-27-2031-03</text>
<text x="65.1" y="86.9">GND</text>
<text x="94.8" y="87.5" transform="rotate(-90 94.8 87.5)">R3</text>
<text x="97.2" y="87.5" transform="rotate(-90 97.2 87.5)">10M</text>
<text x="101.1" y="87.7">220pf</text>
<text x="101.1" y="85.3">C5</text>
<text x="103.2" y="89.4">MAGNETIC_SENSOR</text>
<text x="131.1" y="89.4">5V</text>
<text x="148.4" y="87.7">4.5V</text>
<text x="192" y="86.9" transform="rotate(-90 192 86.9)">+5V</text>
<text x="209.8" y="84.4">CHARACTER_SERVO</text>
<text x="47.3" y="90.7">Linear Hall Effect Sensor</text>
<text x="54.9" y="92">MAGNETIC_SENSOR_IN</text>
<text x="70.8" y="93.6">47k</text>
<text x="70.8" y="91.2">R2</text>
<text x="131.1" y="95.8">GND</text>
<text x="136.7" y="94.1">.1uF</text>
<text x="136.7" y="91.7">C1</text>
<text x="142.5" y="94.5">ROLL_SERVO</text>
<text x="142.5" y="95.8">CHARACTER_SERVO</text>
<text x="170.5" y="92">START_BUTTON</text>
<text x="170.5" y="93.2">MAGNETIC_SENSOR</text>
<text x="170.5" y="94.5">INDICATOR</text>
<text x="170.5" y="95.8">MAGNETIC_REFERENCE</text>
<text x="183.2" y="94.5">TEST-POINT2</text>
<text x="183.2" y="92">TP1</text>
<text x="192.6" y="92.6" transform="rotate(-90 192.6 92.6)">R1</text>
<text x="195" y="92.6" transform="rotate(-90 195 92.6)">500</text>
<text x="208" y="94">4.5V</text>
<text x="211.1" y="93.2">GND</text>
<text x="56.9" y="97.8">5V</text>
<text x="142.5" y="97.1">LID_SERVO</text>
<text x="142.5" y="98.3">RESET</text>
<text x="173" y="100.9">TONE</text>
<text x="174.3" y="98.3">MISO</text>
<text x="174.3" y="97.1">SCK</text>
<text x="174.3" y="99.6">MOSI</text>
<text x="195.1" y="98.1" transform="rotate(-90 195.1 98.1)">LED1</text>
<text x="196.2" y="98.1" transform="rotate(-90 196.2 98.1)">red</text>
<text x="209.8" y="97.1">ROLL_SERVO</text>
<text x="218.3" y="96.4">22-27-2031-03</text>
<text x="55.4" y="105.5">10uf</text>
<text x="55.4" y="103.1">C7</text>
<text x="60.5" y="105.5">.01uf</text>
<text x="60.5" y="103.1">C6</text>
<text x="82.8" y="102.1">GND</text>
<text x="147.6" y="103.4">GND</text>
<text x="193.3" y="105.9" transform="rotate(-90 193.3 105.9)">INDICATOR</text>
<text x="207.3" y="107.2">START_BUTTON</text>
<text x="211.1" y="105.9">GND</text>
<text x="218.3" y="106.5">22-27-2021-02</text>
<text x="56.2" y="109.8">GND</text>
<text x="181.4" y="111.8">5V</text>
<text x="204.2" y="110.5">5V</text>
<text x="211.1" y="112.3">GND</text>
<text x="177.3" y="119.6">C2</text>
<text x="182.4" y="119.6">C3</text>
<text x="187.5" y="119.6">C4</text>
<text x="219.6" y="117.9">22-27-2031-03</text>
<text x="177.3" y="122">10u</text>
<text x="182.4" y="122">10u</text>
<text x="187.5" y="122">10u</text>
<text x="206" y="123.7">MAGNETIC_SENSOR_IN</text>
<text x="90.5" y="127.5">GND</text>
<text x="112" y="127.5">D-</text>
<text x="112" y="126.3">D+</text>
<text x="117.1" y="128.8">5V</text>
<text x="204.7" y="130.1">GND</text>
<text x="223.4" y="130.7" transform="rotate(-90 223.4 130.7)">F/QMX</text>
<text x="180.6" y="132.6">GND</text>
<text x="207.3" y="132.6">TONE</text>
<text x="226.6" y="135.1" transform="rotate(-90 226.6 135.1)">SG2</text>
<text x="211.1" y="138.9">GND</text>
</g>
<g font-size="1.2" fill="#810900">
<text x="83.1" y="87.8">+</text>
<text x="83.1" y="92.2">-</text>
</g>
<g font-size="1.1" fill="#808080">
<text x="157.3" y="74">1</text>
<text x="157.3" y="75.3">3</text>
<text x="157.3" y="76.6">5</text>
<text x="161.5" y="74">2</text>
<text x="161.5" y="75.3">4</text>
<text x="161.5" y="76.6">6</text>
<text x="220" y="73.3">LID_SERVO-1</text>
<text x="220" y="75.9">LID_SERVO-2</text>
<text x="83.9" y="80.7" transform="rotate(-90 83.9 80.7)">5</text>
<text x="220" y="78.4">LID_SERVO-3</text>
<text x="78.5" y="86.7">3</text>
<text x="81.5" y="87.3">V+</text>
<text x="83.8" y="89.8">VOUT</text>
<text x="84.5" y="85.2" transform="rotate(-90 84.5 85.2)">VDD</text>
<text x="89.1" y="89.3">1</text>
<text x="220" y="84.7">CHARACTER_SERVO-1</text>
<text x="220" y="87.3">CHARACTER_SERVO-2</text>
<text x="220" y="89.8">CHARACTER_SERVO-3</text>
<text x="78.5" y="91.8">4</text>
<text x="81.5" y="92.4">V-</text>
<text x="84.5" y="94.6" transform="rotate(-90 84.5 94.6)">VSS</text>
<text x="152.2" y="91.8">1</text>
<text x="152.2" y="94.3">2</text>
<text x="152.2" y="95.6">3</text>
<text x="155.1" y="92.4">VCC</text>
<text x="155.1" y="94.9">PB0</text>
<text x="163.5" y="92.4">PA0</text>
<text x="163.5" y="93.6">PA1</text>
<text x="163.5" y="94.9">PA2</text>
<text x="167.8" y="91.8">13</text>
<text x="167.8" y="93.1">12</text>
<text x="167.8" y="94.3">11</text>
<text x="167.8" y="95.6">10</text>
<text x="83.9" y="97.5" transform="rotate(-90 83.9 97.5)">2</text>
<text x="151.6" y="100.7">14</text>
<text x="152.2" y="96.9">5</text>
<text x="152.2" y="98.1">4</text>
<text x="155.1" y="96.2">PB1</text>
<text x="155.1" y="97.4">PB2</text>
<text x="155.1" y="98.7">PB3</text>
<text x="155.1" y="101.2">GND</text>
<text x="163.5" y="96.2">PA3</text>
<text x="163.5" y="97.4">PA4</text>
<text x="163.5" y="98.7">PA5</text>
<text x="163.5" y="100">PA6</text>
<text x="163.5" y="101.2">PA7</text>
<text x="167.8" y="96.9">9</text>
<text x="167.8" y="98.1">8</text>
<text x="167.8" y="99.4">7</text>
<text x="167.8" y="100.7">6</text>
<text x="220" y="97.4">ROLLING_SERVO-1</text>
<text x="220" y="100">ROLLING_SERVO-2</text>
<text x="220" y="102.5">ROLLING_SERVO-3</text>
<text x="220" y="107.6">START_BUTTON-1</text>
<text x="220" y="110.1">START_BUTTON-2</text>
<text x="221.2" y="119">J1-1</text>
<text x="98.9" y="125.4">4</text>
<text x="98.9" y="124.1">5</text>
<text x="221.2" y="121.6">J1-2</text>
<text x="221.2" y="124.1">J1-3</text>
<text x="98.9" y="129.2">1</text>
<text x="98.9" y="127.9">2</text>
<text x="98.9" y="126.6">3</text>
<text x="221.1" y="134.4" transform="rotate(-90 221.1 134.4)">-</text>
<text x="221.1" y="132.4" transform="rotate(-90 221.1 132.4)">+</text>
</g>
</svg>
